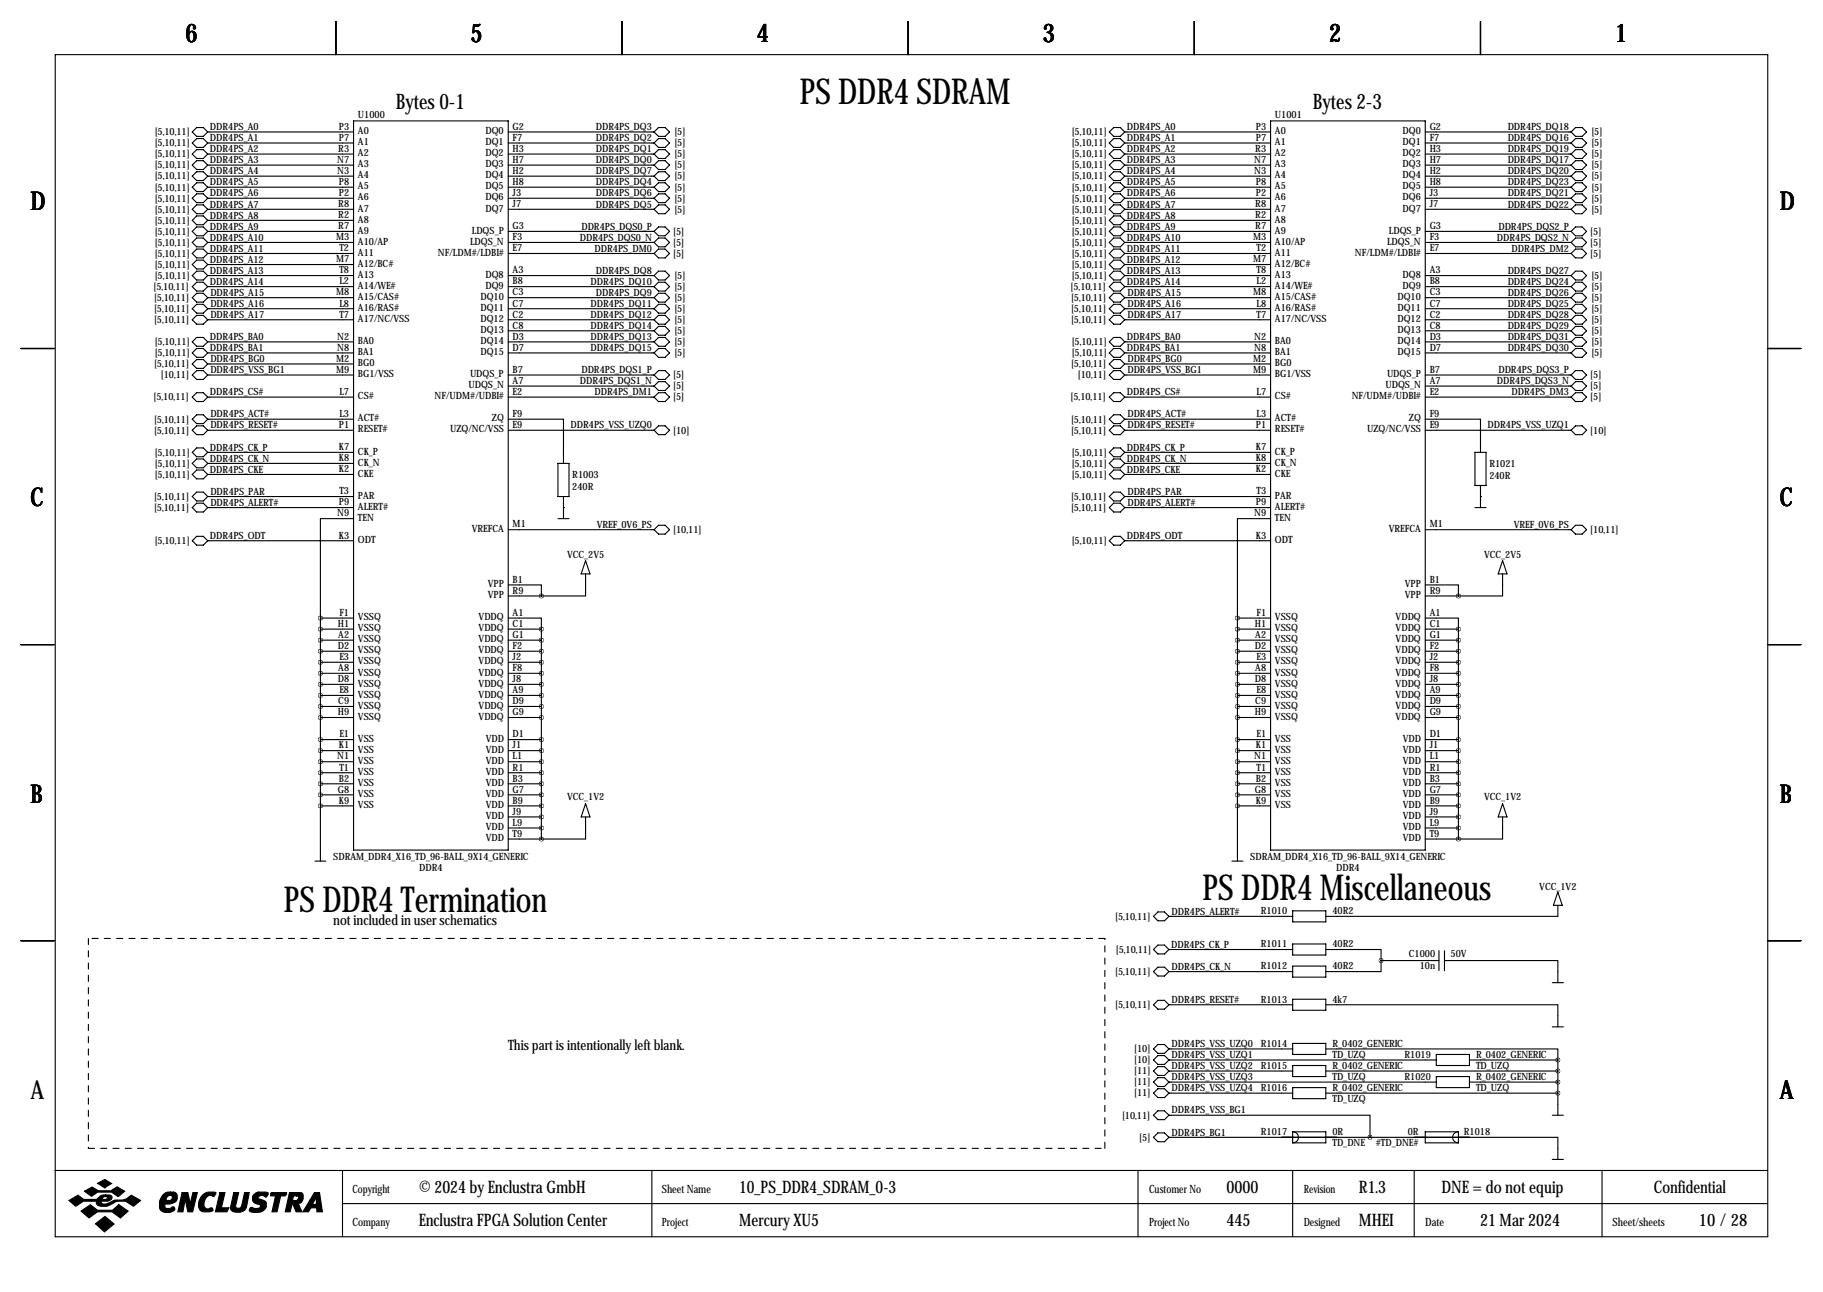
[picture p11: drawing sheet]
<svg xmlns="http://www.w3.org/2000/svg" width="419mm" height="297mm" viewBox="0 0 419 297" stroke-linecap="round" stroke-linejoin="round" font-family="sans-serif">
<g fill="none" stroke="#000" stroke-width=".25">
<path d="M12.7 12.6h393.7v271.7h-393.7zM77.2 4.9v7.7M143 4.9v7.7M208.8 4.9v7.7M274.6 4.9v7.7M340.4 4.9v7.7M44.2 30.3l1-1h1.5l1.1 1-1.1 1.1h-1.5zM44.2 32.9l1-1h1.5l1.1 1-1.1 1h-1.5zM44.2 35.4l1-1h1.5l1.1 1-1.1 1h-1.5zM44.2 38l1-1.1h1.5l1.1 1.1-1.1 1h-1.5zM47.8 30.3h33.5M47.8 32.9h33.5"/>
<path d="M47.8 35.4h33.5M47.8 38h33.5M81.3 27.8h35.5v167.6h-35.5zM116.8 30.3h33.6M116.8 32.9h33.6M116.8 35.4h33.6M116.8 38h33.6M150.4 30.3l1-1h1.5l1 1-1 1.1h-1.5zM150.4 32.9l1-1h1.5l1 1-1 1h-1.5zM150.4 35.4l1-1h1.5l1 1-1 1h-1.5zM150.4 38l1-1.1h1.5l1 1.1-1 1h-1.5zM255 30.3l1-1h1.6l1 1-1 1.1h-1.6z"/>
<path d="M255 32.9l1-1h1.6l1 1-1 1h-1.6zM255 35.4l1-1h1.6l1 1-1 1h-1.6zM255 38l1-1.1h1.6l1 1.1-1 1h-1.6zM258.6 30.3h33.5M258.6 32.9h33.5M258.6 35.4h33.5M258.6 38h33.5M292.1 27.8h35.6v167.6h-35.6zM327.7 30.3h33.5M327.7 32.9h33.5M327.7 35.4h33.5M327.7 38h33.5"/>
<path d="M362.2 29.3h1.5l1 1-1 1.1h-1.5l-1-1.1zM362.2 31.9h1.5l1 1-1 1h-1.5l-1-1zM362.2 34.4h1.5l1 1-1 1h-1.5l-1-1zM362.2 36.9h1.5l1 1.1-1 1h-1.5l-1-1zM362.2 39.5h1.5l1 1-1 1h-1.5l-1-1zM44.2 40.5l1-1h1.5l1.1 1-1.1 1h-1.5zM44.2 43l1-1h1.5l1.1 1-1.1 1.1h-1.5zM44.2 45.6l1-1h1.5l1.1 1-1.1 1h-1.5zM44.2 48.1l1-1h1.5l1.1 1-1.1 1h-1.5zM44.2 50.7l1-1.1h1.5l1.1 1.1-1.1 1h-1.5zM44.2 53.2l1-1h1.5l1.1 1-1.1 1h-1.5zM44.2 55.7l1-1h1.5l1.1 1-1.1 1.1h-1.5z"/>
<path d="M44.2 58.3l1-1h1.5l1.1 1-1.1 1h-1.5zM47.8 40.5h33.5M47.8 43h33.5M47.8 45.6h33.5M47.8 48.1h33.5M47.8 50.7h33.5M47.8 53.2h33.5M47.8 55.7h33.5M47.8 58.3h33.5M116.8 40.5h33.6M116.8 43h33.6M116.8 45.6h33.6"/>
<path d="M116.8 48.1h33.6M116.8 53.2h33.6M116.8 55.7h33.6M116.8 58.3h33.6M150.4 40.5l1-1h1.5l1 1-1 1h-1.5zM150.4 43l1-1h1.5l1 1-1 1.1h-1.5zM150.4 45.6l1-1h1.5l1 1-1 1h-1.5zM150.4 48.1l1-1h1.5l1 1-1 1h-1.5zM150.4 53.2l1-1h1.5l1 1-1 1h-1.5zM150.4 55.7l1-1h1.5l1 1-1 1.1h-1.5zM150.4 58.3l1-1h1.5l1 1-1 1h-1.5zM255 40.5l1-1h1.6l1 1-1 1h-1.6z"/>
<path d="M255 43l1-1h1.6l1 1-1 1.1h-1.6zM255 45.6l1-1h1.6l1 1-1 1h-1.6zM255 48.1l1-1h1.6l1 1-1 1h-1.6zM255 50.7l1-1.1h1.6l1 1.1-1 1h-1.6zM255 53.2l1-1h1.6l1 1-1 1h-1.6zM255 55.7l1-1h1.6l1 1-1 1.1h-1.6zM255 58.3l1-1h1.6l1 1-1 1h-1.6zM258.6 40.5h33.5M258.6 43h33.5M258.6 45.6h33.5M258.6 48.1h33.5M258.6 50.7h33.5"/>
<path d="M258.6 53.2h33.5M258.6 55.7h33.5M258.6 58.3h33.5M327.7 40.5h33.5M327.7 43h33.5M327.7 45.6h33.5M327.7 48.1h33.5M327.7 53.2h33.5M327.7 55.7h33.5M327.7 58.3h33.5M362.2 42h1.5l1 1-1 1.1h-1.5l-1-1.1zM362.2 44.6h1.5l1 1-1 1h-1.5l-1-1z"/>
<path d="M362.2 47.1h1.5l1 1-1 1h-1.5l-1-1zM362.2 52.2h1.5l1 1-1 1h-1.5l-1-1zM362.2 54.7h1.5l1 1-1 1.1h-1.5l-1-1.1zM362.2 57.3h1.5l1 1-1 1h-1.5l-1-1zM44.2 60.8l1-1h1.5l1.1 1-1.1 1h-1.5zM44.2 63.4l1-1.1h1.5l1.1 1.1-1.1 1h-1.5zM44.2 65.9l1-1h1.5l1.1 1-1.1 1h-1.5zM44.2 78.6l1-1h1.5l1.1 1-1.1 1h-1.5zM44.2 71l1-1h1.5l1.1 1-1.1 1h-1.5zM44.2 73.5l1-1h1.5l1.1 1-1.1 1h-1.5zM45.2 67.4h1.5l1.1 1-1.1 1.1h-1.5l-1-1.1zM47.8 60.8h33.5"/>
<path d="M47.8 63.4h33.5M47.8 65.9h33.5M47.8 68.4h33.5M47.8 71h33.5M47.8 73.5h33.5M47.8 78.6h33.5M116.8 63.4h33.6M116.8 65.9h33.6M116.8 68.4h33.6M116.8 71h33.6M116.8 73.5h33.6M116.8 78.6h33.6"/>
<path d="M116.8 76.1h33.6M150.4 63.4l1-1.1h1.5l1 1.1-1 1h-1.5zM150.4 65.9l1-1h1.5l1 1-1 1h-1.5zM150.4 78.6l1-1h1.5l1 1-1 1h-1.5zM151.4 67.4h1.5l1 1-1 1.1h-1.5l-1-1.1zM151.4 70h1.5l1 1-1 1h-1.5l-1-1zM151.4 72.5h1.5l1 1-1 1h-1.5l-1-1zM151.4 75h1.5l1 1.1-1 1h-1.5l-1-1zM255 60.8l1-1h1.6l1 1-1 1h-1.6zM255 63.4l1-1.1h1.6l1 1.1-1 1h-1.6zM255 65.9l1-1h1.6l1 1-1 1h-1.6zM255 68.4l1-1h1.6l1 1-1 1.1h-1.6z"/>
<path d="M255 78.6l1-1h1.6l1 1-1 1h-1.6zM255 71l1-1h1.6l1 1-1 1h-1.6zM255 73.5l1-1h1.6l1 1-1 1h-1.6zM258.6 60.8h33.5M258.6 63.4h33.5M258.6 65.9h33.5M258.6 68.4h33.5M258.6 71h33.5M258.6 73.5h33.5M258.6 78.6h33.5M327.7 63.4h33.5M327.7 65.9h33.5"/>
<path d="M327.7 68.4h33.5M327.7 71h33.5M327.7 73.5h33.5M327.7 78.6h33.5M327.7 76.1h33.5M362.2 62.3h1.5l1 1.1-1 1h-1.5l-1-1zM362.2 64.9h1.5l1 1-1 1h-1.5l-1-1zM362.2 67.4h1.5l1 1-1 1.1h-1.5l-1-1.1zM362.2 77.6h1.5l1 1-1 1h-1.5l-1-1zM362.2 70h1.5l1 1-1 1h-1.5l-1-1zM362.2 72.5h1.5l1 1-1 1h-1.5l-1-1zM362.2 75h1.5l1 1.1-1 1h-1.5l-1-1z"/>
<path d="M4.8 80.1h7.6M44.2 81.1l1-1h1.5l1.1 1-1.1 1.1h-1.5zM44.2 91.3l1-1h1.5l1.1 1-1.1 1h-1.5zM44.2 83.7l1-1h1.5l1.1 1-1.1 1h-1.5zM44.2 96.4l1-1h1.5l1.1 1-1.1 1h-1.5zM44.2 98.9l1-1h1.5l1.1 1-1.1 1h-1.5zM44.2 86.2l1-1h1.5l1.1 1-1.1 1h-1.5zM47.8 81.1h33.5M47.8 83.7h33.5M47.8 86.2h33.5M47.8 91.3h33.5M47.8 96.4h33.5"/>
<path d="M47.8 98.9h33.5M116.8 96.4h12.7v10.1M116.8 81.1h33.6M116.8 86.2h33.6M116.8 91.3h33.6M116.8 98.9h33.6M116.8 88.8h33.6M150.4 81.1l1-1h1.5l1 1-1 1.1h-1.5zM150.4 91.3l1-1h1.5l1 1-1 1h-1.5zM150.4 98.9l1-1h1.5l1 1-1 1h-1.5zM151.4 85.2h1.5l1 1-1 1h-1.5l-1-1zM151.4 87.7h1.5l1 1.1-1 1h-1.5l-1-1z"/>
<path d="M255 81.1l1-1h1.6l1 1-1 1.1h-1.6zM255 91.3l1-1h1.6l1 1-1 1h-1.6zM255 83.7l1-1h1.6l1 1-1 1h-1.6zM255 96.4l1-1h1.6l1 1-1 1h-1.6zM255 98.9l1-1h1.6l1 1-1 1h-1.6zM255 86.2l1-1h1.6l1 1-1 1h-1.6zM258.6 81.1h33.5M258.6 83.7h33.5M258.6 86.2h33.5M258.6 91.3h33.5M258.6 96.4h33.5M258.6 98.9h33.5"/>
<path d="M327.7 96.4h12.7v7.6M327.7 81.1h33.5M327.7 86.2h33.5M327.7 91.3h33.5M327.7 98.9h33.5M327.7 88.8h33.5M362.2 80.1h1.5l1 1-1 1.1h-1.5l-1-1.1zM362.2 90.3h1.5l1 1-1 1h-1.5l-1-1zM362.2 97.9h1.5l1 1-1 1h-1.5l-1-1zM362.2 85.2h1.5l1 1-1 1h-1.5l-1-1zM362.2 87.7h1.5l1 1.1-1 1h-1.5l-1-1zM406.4 80.1h7.6"/>
<path d="M44.2 106.5l1-1h1.5l1.1 1-1.1 1.1h-1.5zM44.2 109.1l1-1h1.5l1.1 1-1.1 1h-1.5zM44.2 114.2l1-1.1h1.5l1.1 1.1-1.1 1h-1.5zM44.2 116.7l1-1h1.5l1.1 1-1.1 1h-1.5zM45.2 103h1.5l1.1 1-1.1 1h-1.5l-1-1zM47.8 104h33.5M47.8 106.5h33.5M47.8 109.1h33.5M47.8 114.2h33.5M47.8 116.7h33.5M81.3 119.2h-7.6v22.9M128.3 106.5h2.5v7.7h-2.5z"/>
<path d="M128.3 119.2h2.5M129.5 116.7h.1M129.5 114.2v5M255 104l1-1h1.6l1 1-1 1h-1.6zM255 106.5l1-1h1.6l1 1-1 1.1h-1.6zM255 109.1l1-1h1.6l1 1-1 1h-1.6zM255 114.2l1-1.1h1.6l1 1.1-1 1h-1.6zM255 116.7l1-1h1.6l1 1-1 1h-1.6zM258.6 104h33.5M258.6 106.5h33.5M258.6 109.1h33.5M258.6 114.2h33.5"/>
<path d="M258.6 116.7h33.5M292.1 119.2h-7.6v22.9M339.1 104h2.5v7.6h-2.5zM339.1 116.7h2.5M340.4 114.2h.1M340.4 111.6v5.1M44.2 124.3l1-1h1.5l1.1 1-1.1 1h-1.5zM47.8 124.3h33.5M116.8 134.5h7.7v2.5M116.8 121.8h33.6M116.8 137h7.7M134.6 131.9v5.1h-10.1"/>
<path d="M134.6 128.9l1 3h-2zM151.4 120.8h1.5l1 1-1 1h-1.5l-1-1zM255 124.3l1-1h1.6l1 1-1 1h-1.6zM258.6 124.3h33.5M327.7 134.5h7.6v2.5M327.7 121.8h33.5M327.7 137h7.6M345.4 131.9v5.1h-10.1M345.4 128.9l1.1 3h-2.1zM362.2 120.8h1.5l1 1-1 1h-1.5l-1-1zM4.8 148.2h7.6M73.7 142.1h7.6"/>
<path d="M73.7 144.6h7.6M73.7 147.2h7.6M73.7 149.7h7.6M73.7 152.3h7.6M73.7 154.8h7.6M73.7 157.3h7.6M73.7 159.9h7.6M73.7 142.1v55.9M116.8 142.1h7.7v2.5M116.8 144.6h7.7M116.8 147.2h7.7M116.8 149.7h7.7"/>
<path d="M116.8 152.3h7.7M116.8 154.8h7.7M116.8 157.3h7.7M116.8 159.9h7.7M124.5 144.6v48.3M284.5 142.1h7.6M284.5 144.6h7.6M284.5 147.2h7.6M284.5 149.7h7.6M284.5 152.3h7.6M284.5 154.8h7.6M284.5 157.3h7.6"/>
<path d="M284.5 159.9h7.6M284.5 142.1v55.9M327.7 142.1h7.6v2.5M327.7 144.6h7.6M327.7 147.2h7.6M327.7 149.7h7.6M327.7 152.3h7.6M327.7 154.8h7.6M327.7 157.3h7.6M327.7 159.9h7.6M335.3 144.6v48.3M406.4 148.2h7.6"/>
<path d="M73.7 162.4h7.6M73.7 165h7.6M73.7 170h7.6M73.7 172.6h7.6M73.7 175.1h7.6M73.7 177.7h7.6M116.8 162.4h7.7M116.8 165h7.7M116.8 170h7.7M116.8 172.6h7.7M116.8 175.1h7.7M116.8 177.7h7.7"/>
<path d="M284.5 162.4h7.6M284.5 165h7.6M284.5 170h7.6M284.5 172.6h7.6M284.5 175.1h7.6M284.5 177.7h7.6M327.7 162.4h7.6M327.7 165h7.6M327.7 170h7.6M327.7 172.6h7.6M327.7 175.1h7.6M327.7 177.7h7.6"/>
<path d="M72.4 198h2.5M73.7 180.2h7.6M73.7 182.7h7.6M73.7 185.3h7.6M116.8 180.2h7.7M116.8 182.7h7.7M116.8 185.3h7.7M116.8 187.8h7.7M116.8 190.4h7.7M116.8 192.9h7.7M134.6 187.8v5.1h-10.1M134.6 184.8l1 3h-2z"/>
<path d="M283.2 198h2.6M284.5 180.2h7.6M284.5 182.7h7.6M284.5 185.3h7.6M327.7 180.2h7.6M327.7 182.7h7.6M327.7 185.3h7.6M327.7 187.8h7.6M327.7 190.4h7.6M327.7 192.9h7.6M345.4 187.8v5.1h-10.1M345.4 184.8l1.1 3h-2.1z"/>
<path d="M4.8 216.3h7.6M265.2 218.3l1-1h1.5l1 1-1 1h-1.5zM265.2 210.7l1-1h1.5l1 1-1 1h-1.5zM268.7 210.7h28.5M268.7 218.3h28.5M297.2 209.4h7.6v2.5h-7.6zM297.2 217h7.6v2.6h-7.6zM304.8 218.3h12.7v2.5M330.8 218.6v4.5M332.1 218.6v4.6M358.1 208.1v2.6h-53.3M358.1 205.1l1.1 3h-2.1z"/>
<path d="M406.4 216.3h7.6M265.2 231l1-1h1.5l1 1-1 1h-1.5zM265.2 223.4l1-1h1.5l1 1-1 1h-1.5zM268.7 223.4h28.5M268.7 231h28.5M297.2 222.1h7.6v2.5h-7.6zM297.2 229.7h7.6v2.6h-7.6zM297.2 239.9h7.6v2.5h-7.6zM304.8 231h53.3v5.1M317.5 220.8v2.6h-12.7M317.5 220.8h13.3M332.1 220.8h26v5.1"/>
<path d="M356.9 236.1h2.5M356.9 225.9h2.5M265.2 251.3l1-1h1.5l1 1-1 1h-1.5zM265.2 256.4l1-1h1.5l1 1-1 1h-1.5zM265.2 241.2l1-1.1h1.5l1 1.1-1 1h-1.5zM265.2 243.7l1-1h1.5l1 1-1 1h-1.5zM265.2 246.2l1-1h1.5l1 1-1 1.1h-1.5zM265.2 248.8l1-1h1.5l1 1-1 1h-1.5zM268.7 256.4h46.3v5.1M268.7 251.3h28.5M268.7 248.8h61.5M268.7 243.7h61.5"/>
<path d="M268.7 241.2h28.5M268.7 246.2h28.5M297.2 245h7.6v2.5h-7.6zM297.2 250h7.6v2.6h-7.6zM304.8 241.2h53.3v2.5M304.8 251.3h53.3M304.8 246.2h53.3M330.2 247.5h7.6v2.5h-7.6zM330.2 242.4h7.6v2.6h-7.6zM337.8 248.8h20.3M337.8 243.7h20.3M356.9 256.4h2.5"/>
<path d="M358.1 243.7v12.7M12.6 269.1h393.7M78.7 269.1v15.2M78.7 276.7h327.6M149.9 269.1v15.2M261.6 269.1v15.2M265.2 261.5l1-1h1.5l1 1-1 1h-1.5zM268.7 261.5h69.1M297.2 260.2v2.5M297.2 269.1v15.2M297.2 260.2h7.6v2.5h-7.6M297.2 260.2a1.27 1.27 0 0 1 1.3 1.3 1.27 1.27 0 0 1-1.3 1.2"/>
<path d="M325.1 261.5h33v5.1M325.1 269.1v15.2M327.7 260.2h7.6v2.5h-7.6zM335.3 260.2a1.27 1.27 0 0 0-1.3 1.3 1.27 1.27 0 0 0 1.3 1.2M356.9 266.6h2.5M368.3 269.1v15.2"/>
</g>
<g fill="#000" stroke="#000" stroke-width=".25">
<path d="M15.8 276l2.1-1.2 1.4 1h2.8l.3-.2a1.77 1.77 0 0 1 1.9-.9v.4l-.6 .2-.2 .5h.9l.3-.6-.4-.1v-.4h.9a.59 .59 0 0 1 .6 .7l-.2 .4-.8 .4h-1.4l-.1 .1 .1 .4a3.2 3.2 0 0 0 2.7-.7l.3-.1a4 4 0 0 0 3.8-1.1l2.1 1.2-1.6 1.3a4 4 0 0 0-5.5-.2 2.66 2.66 0 0 1-2.9-.2l-.1-.7h-3l-1.8 1.1zM19.4 273.9l1.8-1 1.4 .9h2.9l1.4-.9 1.8 1-1.5 1.2-1.5-1h-3.2l-1.5 .9zM22.5 272l1.6-.8 1.6 .9-1.6 1zM18.6 278.4l2.2-1.4 1.6 1.2h3.5l1.4-1.2 2.2 1.4-1.8 1.6-1.9-1.4h-3.4l-1.9 1.4zM37.4 274.7a1.75 1.75 0 0 1 1.8-.6v.7a.82 .82 0 0 0-.8 1.2h.6a.6 .6 0 0 0 .6-.5 .6 .6 0 0 0-.4-.7v-.7h.8l.5 .3a1.61 1.61 0 0 1 0 1.7 1.61 1.61 0 0 1-1.5 .7h-1v.9l.2 .1h.9l.7-.4 .4 .4a1.06 1.06 0 0 1-1.3 1 1.82 1.82 0 0 1-2.2-1.1 3.5 3.5 0 0 1 .7-3zM41.9 274.2h1.3l.5 2.6 .6-2.6h1.1l-1.1 4.4h-1.1l-.6-2.9-.5 2.9h-1.2zM46.7 274.6a2.78 2.78 0 0 1 2.9-.4l-.4 .9a1.32 1.32 0 0 0-2.1 .8l-.2 .8a.98 .98 0 0 0 1.1 1.2 .55 .55 0 0 1 .6-.2 .55 .55 0 0 1 .4 .6l-.7 .3-1.8-.1a1.79 1.79 0 0 1-.8-2.3zM50.5 274.2h1.2l-.8 3.5h1.7l-.4 .9h-2.7zM53.7 274.2h1.2l-.7 3.1a.73 .73 0 0 0 .7 .5 .73 .73 0 0 0 .7-.6l.6-3h1.1l-.7 3.4a2.28 2.28 0 0 1-3.6 .4v-.4zM58.3 274.7l.8-.6h2.1l.5 .2v.2l-.6 .7a.96 .96 0 0 0-1-.4 .96 .96 0 0 0-.8 .6l1.7 .8a1.71 1.71 0 0 1-.1 1.8 1.71 1.71 0 0 1-1.7 .8l-1.4-.2a.51 .51 0 0 1-.4-.7 .51 .51 0 0 1 .8-.2l1 .1a.52 .52 0 0 0 .6-.2 .52 .52 0 0 0-.2-.7 1.39 1.39 0 0 1-1.4-.6 1.39 1.39 0 0 1 .1-1.6zM62.2 274.4l.2-.2h3.5l-.1 .4-.3 .3h-1l-.8 3.7h-1.2l.8-3.7h-1.1zM66.5 274.2h1.7v.7h-.7l-.2 1.1h.9l.3-.3a.44 .44 0 0 0 .1-.5 .44 .44 0 0 0-.4-.3v-.7h1l.3 .2 .2 .3v.9a1.03 1.03 0 0 1-1.2 1l.9 2h-1.3l-.8-1.8h-.1l-.5 1.8h-1.1z"/>
<path d="M72.3 274.2h1.2l.6 4.4h-1.3v-.9h-1.3l-.6 .9h-1.3l1.7-2.7h1l-.4 .8 .2 .2h.4l.2-.2v-1.5l-.4 .7h-1zM21.9 281.3l2.2-1.6 2.1 1.7-2.2 1.8z"/>
</g>
<path d="M20.3 215.8v48.2M254 215.8h-233.7M20.3 264h233.7M254 264v-48.2" fill="none" stroke="#000" stroke-width=".25" stroke-dasharray="1.4 1.4"/>
<path d="M73.6 180.2a.05 .05 0 0 0 .1 0 .05 .05 0 0 0-.1 0zM73.6 172.6a.05 .05 0 0 0 .1 0 .05 .05 0 0 0-.1 0zM73.6 170a.05 .05 0 0 0 .1 0 .05 .05 0 0 0-.1 0zM73.6 162.4a.05 .05 0 0 0 .1 0 .05 .05 0 0 0-.1 0zM124.4 144.6a.05 .05 0 0 0 .1 0 .05 .05 0 0 0-.1 0zM124.4 147.2a.05 .05 0 0 0 .1 0 .05 .05 0 0 0-.1 0zM124.4 149.7a.05 .05 0 0 0 .1 0 .05 .05 0 0 0-.1 0zM124.4 165a.05 .05 0 0 0 .1 0 .05 .05 0 0 0-.1 0zM124.4 170a.05 .05 0 0 0 .1 0 .05 .05 0 0 0-.1 0zM124.4 172.6a.05 .05 0 0 0 .1 0 .05 .05 0 0 0-.1 0zM124.4 175.1a.05 .05 0 0 0 .1 0 .05 .05 0 0 0-.1 0zM73.6 177.7a.05 .05 0 0 0 .1 0 .05 .05 0 0 0-.1 0zM73.6 175.1a.05 .05 0 0 0 .1 0 .05 .05 0 0 0-.1 0zM73.6 165a.05 .05 0 0 0 .1 0 .05 .05 0 0 0-.1 0zM124.4 162.4a.05 .05 0 0 0 .1 0 .05 .05 0 0 0-.1 0zM124.4 159.9a.05 .05 0 0 0 .1 0 .05 .05 0 0 0-.1 0zM124.4 152.3a.05 .05 0 0 0 .1 0 .05 .05 0 0 0-.1 0zM124.4 154.8a.05 .05 0 0 0 .1 0 .05 .05 0 0 0-.1 0zM73.6 159.9a.05 .05 0 0 0 .1 0 .05 .05 0 0 0-.1 0zM73.6 149.7a.05 .05 0 0 0 .1 0 .05 .05 0 0 0-.1 0zM73.6 147.2a.05 .05 0 0 0 .1 0 .05 .05 0 0 0-.1 0zM73.6 144.6a.05 .05 0 0 0 .1 0 .05 .05 0 0 0-.1 0zM73.6 142.1a.05 .05 0 0 0 .1 0 .05 .05 0 0 0-.1 0zM73.6 182.7a.05 .05 0 0 0 .1 0 .05 .05 0 0 0-.1 0zM73.6 185.3a.05 .05 0 0 0 .1 0 .05 .05 0 0 0-.1 0zM124.4 177.7a.05 .05 0 0 0 .1 0 .05 .05 0 0 0-.1 0zM124.4 180.2a.05 .05 0 0 0 .1 0 .05 .05 0 0 0-.1 0zM124.4 182.7a.05 .05 0 0 0 .1 0 .05 .05 0 0 0-.1 0zM124.4 185.3a.05 .05 0 0 0 .1 0 .05 .05 0 0 0-.1 0zM124.4 187.8a.05 .05 0 0 0 .1 0 .05 .05 0 0 0-.1 0zM124.4 190.4a.05 .05 0 0 0 .1 0 .05 .05 0 0 0-.1 0zM124.4 192.9a.05 .05 0 0 0 .1 0 .05 .05 0 0 0-.1 0zM73.6 152.3a.05 .05 0 0 0 .1 0 .05 .05 0 0 0-.1 0zM73.6 154.8a.05 .05 0 0 0 .1 0 .05 .05 0 0 0-.1 0zM73.6 157.3a.05 .05 0 0 0 .1 0 .05 .05 0 0 0-.1 0zM124.4 157.3a.05 .05 0 0 0 .1 0 .05 .05 0 0 0-.1 0zM335.2 144.6a.05 .05 0 0 0 .1 0 .05 .05 0 0 0-.1 0zM335.2 147.2a.05 .05 0 0 0 .1 0 .05 .05 0 0 0-.1 0zM335.2 149.7a.05 .05 0 0 0 .1 0 .05 .05 0 0 0-.1 0zM335.2 165a.05 .05 0 0 0 .1 0 .05 .05 0 0 0-.1 0zM335.2 170a.05 .05 0 0 0 .1 0 .05 .05 0 0 0-.1 0zM335.2 172.6a.05 .05 0 0 0 .1 0 .05 .05 0 0 0-.1 0zM335.2 175.1a.05 .05 0 0 0 .1 0 .05 .05 0 0 0-.1 0zM335.2 162.4a.05 .05 0 0 0 .1 0 .05 .05 0 0 0-.1 0zM335.2 159.9a.05 .05 0 0 0 .1 0 .05 .05 0 0 0-.1 0zM335.2 152.3a.05 .05 0 0 0 .1 0 .05 .05 0 0 0-.1 0zM335.2 154.8a.05 .05 0 0 0 .1 0 .05 .05 0 0 0-.1 0zM335.2 177.7a.05 .05 0 0 0 .1 0 .05 .05 0 0 0-.1 0zM335.2 180.2a.05 .05 0 0 0 .1 0 .05 .05 0 0 0-.1 0zM335.2 182.7a.05 .05 0 0 0 .1 0 .05 .05 0 0 0-.1 0zM335.2 185.3a.05 .05 0 0 0 .1 0 .05 .05 0 0 0-.1 0zM335.2 187.8a.05 .05 0 0 0 .1 0 .05 .05 0 0 0-.1 0zM335.2 190.4a.05 .05 0 0 0 .1 0 .05 .05 0 0 0-.1 0zM335.2 192.9a.05 .05 0 0 0 .1 0 .05 .05 0 0 0-.1 0zM335.2 157.3a.05 .05 0 0 0 .1 0 .05 .05 0 0 0-.1 0zM284.4 180.2a.05 .05 0 0 0 .1 0 .05 .05 0 0 0-.1 0zM284.4 172.6a.05 .05 0 0 0 .1 0 .05 .05 0 0 0-.1 0zM284.4 170a.05 .05 0 0 0 .1 0 .05 .05 0 0 0-.1 0zM284.4 162.4a.05 .05 0 0 0 .1 0 .05 .05 0 0 0-.1 0zM284.4 177.7a.05 .05 0 0 0 .1 0 .05 .05 0 0 0-.1 0zM284.4 175.1a.05 .05 0 0 0 .1 0 .05 .05 0 0 0-.1 0zM284.4 165a.05 .05 0 0 0 .1 0 .05 .05 0 0 0-.1 0zM284.4 159.9a.05 .05 0 0 0 .1 0 .05 .05 0 0 0-.1 0zM284.4 149.7a.05 .05 0 0 0 .1 0 .05 .05 0 0 0-.1 0zM284.4 147.2a.05 .05 0 0 0 .1 0 .05 .05 0 0 0-.1 0zM284.4 144.6a.05 .05 0 0 0 .1 0 .05 .05 0 0 0-.1 0zM284.4 142.1a.05 .05 0 0 0 .1 0 .05 .05 0 0 0-.1 0zM284.4 182.7a.05 .05 0 0 0 .1 0 .05 .05 0 0 0-.1 0zM284.4 185.3a.05 .05 0 0 0 .1 0 .05 .05 0 0 0-.1 0zM284.4 152.3a.05 .05 0 0 0 .1 0 .05 .05 0 0 0-.1 0zM284.4 154.8a.05 .05 0 0 0 .1 0 .05 .05 0 0 0-.1 0zM284.4 157.3a.05 .05 0 0 0 .1 0 .05 .05 0 0 0-.1 0zM314.9 261.5a.05 .05 0 0 0 .1 0 .05 .05 0 0 0-.1 0zM358.1 251.3a.05 .05 0 0 0 .1 0 .05 .05 0 0 0-.1 0zM358.1 248.8a.05 .05 0 0 0 .1 0 .05 .05 0 0 0-.1 0zM358.1 246.2a.05 .05 0 0 0 .1 0 .05 .05 0 0 0-.1 0zM358.1 243.7a.05 .05 0 0 0 .1 0 .05 .05 0 0 0-.1 0zM124.4 137a.05 .05 0 0 0 .1 0 .05 .05 0 0 0-.1 0zM335.2 137a.05 .05 0 0 0 .1 0 .05 .05 0 0 0-.1 0z" fill="#000" stroke="#000" stroke-width="1"/>
<g font-size="8.2">
<text x="183.8" y="24">PS DDR4 SDRAM</text>
<text x="65.3" y="209.7">PS DDR4 Termination</text>
<text x="276.5" y="206.9">PS DDR4 Miscellaneous</text>
</g>
<g font-size="5.9">
<text x="42.7" y="9.8">6</text>
<text x="108.2" y="9.8">5</text>
<text x="174" y="9.8">4</text>
<text x="239.8" y="9.8">3</text>
<text x="305.6" y="9.8">2</text>
<text x="371.3" y="9.8">1</text>
<text x="7" y="48.4">D</text>
<text x="409.2" y="48.4">D</text>
<text x="7" y="116.4">C</text>
<text x="409.2" y="116.4">C</text>
<text x="7" y="184.5">B</text>
<text x="409.2" y="184.5">B</text>
<text x="7" y="252.6">A</text>
<text x="409.2" y="252.6">A</text>
</g>
<g font-size="4.9">
<text x="91" y="25">Bytes 0-1</text>
<text x="301.8" y="25">Bytes 2-3</text>
</g>
<g font-size="4">
<text x="96.3" y="274.2">© 2024 by Enclustra GmbH</text>
<text x="169.9" y="274.2">10_PS_DDR4_SDRAM_0-3</text>
<text x="281.9" y="274.2">0000</text>
<text x="312.4" y="274.2">R1.3</text>
<text x="331.4" y="274.2">DNE = do not equip</text>
<text x="380.2" y="274.2">Confidential</text>
<text x="96.3" y="281.8">Enclustra FPGA Solution Center</text>
<text x="169.9" y="281.8">Mercury XU5</text>
<text x="281.9" y="281.8">445</text>
<text x="312.4" y="281.8">MHEI</text>
<text x="340.3" y="281.8">21 Mar 2024</text>
<text x="390.6" y="281.8">10 / 28</text>
</g>
<g font-size="3.3">
<text x="76.6" y="212.7">not included in user schematics</text>
<text x="116.8" y="241.4">This part is intentionally left blank.</text>
</g>
<g font-size="2.6">
<text x="81" y="274.2">Copyright</text>
<text x="152.1" y="274.2">Sheet Name</text>
<text x="264.2" y="274.2">Customer No</text>
<text x="299.7" y="274.2">Revision</text>
<text x="81" y="281.8">Company</text>
<text x="152.1" y="281.8">Project</text>
<text x="264.2" y="281.8">Project No</text>
<text x="299.7" y="281.8">Designed</text>
<text x="327.7" y="281.8">Date</text>
<text x="370.7" y="281.8">Sheet/sheets</text>
</g>
<g font-size="2.3">
<text x="48.3" y="29.9">DDR4PS_A0</text>
<text x="77.9" y="29.8">P3</text>
<text x="82.3" y="27">U1000</text>
<text x="117.9" y="29.8">G2</text>
<text x="137" y="29.9">DDR4PS_DQ3</text>
<text x="259.1" y="29.9">DDR4PS_A0</text>
<text x="288.7" y="29.8">P3</text>
<text x="293.1" y="27">U1001</text>
<text x="328.7" y="29.8">G2</text>
<text x="346.6" y="29.9">DDR4PS_DQ18</text>
<text x="35.6" y="31.1">[5,10,11]</text>
<text x="35.6" y="33.6">[5,10,11]</text>
<text x="48.3" y="32.5">DDR4PS_A1</text>
<text x="48.3" y="35">DDR4PS_A2</text>
<text x="77.8" y="34.9">R3</text>
<text x="77.9" y="32.4">P7</text>
<text x="82.3" y="30.9">A0</text>
<text x="82.3" y="33.4">A1</text>
<text x="82.3" y="35.9">A2</text>
<text x="111.6" y="30.9">DQ0</text>
<text x="111.6" y="33.4">DQ1</text>
<text x="111.6" y="35.9">DQ2</text>
<text x="117.9" y="32.4">F7</text>
<text x="117.9" y="34.9">H3</text>
<text x="137" y="35">DDR4PS_DQ1</text>
<text x="137" y="32.5">DDR4PS_DQ2</text>
<text x="155" y="33.6">[5]</text>
<text x="155" y="31.1">[5]</text>
<text x="246.4" y="31.1">[5,10,11]</text>
<text x="246.4" y="33.6">[5,10,11]</text>
<text x="259.1" y="32.5">DDR4PS_A1</text>
<text x="259.1" y="35">DDR4PS_A2</text>
<text x="288.6" y="34.9">R3</text>
<text x="288.7" y="32.4">P7</text>
<text x="293.1" y="30.9">A0</text>
<text x="293.1" y="33.4">A1</text>
<text x="293.1" y="35.9">A2</text>
<text x="322.4" y="30.9">DQ0</text>
<text x="322.4" y="33.4">DQ1</text>
<text x="322.4" y="35.9">DQ2</text>
<text x="328.7" y="32.4">F7</text>
<text x="328.7" y="34.9">H3</text>
<text x="346.6" y="32.5">DDR4PS_DQ16</text>
<text x="346.6" y="35">DDR4PS_DQ19</text>
<text x="365.9" y="33.6">[5]</text>
<text x="365.9" y="31.1">[5]</text>
<text x="35.6" y="36.2">[5,10,11]</text>
<text x="35.6" y="38.7">[5,10,11]</text>
<text x="35.6" y="41.3">[5,10,11]</text>
<text x="48.3" y="37.6">DDR4PS_A3</text>
<text x="48.3" y="40.1">DDR4PS_A4</text>
<text x="77.5" y="37.5">N7</text>
<text x="77.5" y="40">N3</text>
<text x="82.3" y="38.5">A3</text>
<text x="82.3" y="41">A4</text>
<text x="111.6" y="38.5">DQ3</text>
<text x="111.6" y="41">DQ4</text>
<text x="117.9" y="37.5">H7</text>
<text x="117.9" y="40">H2</text>
<text x="137" y="40.1">DDR4PS_DQ7</text>
<text x="137" y="37.6">DDR4PS_DQ0</text>
<text x="155" y="36.2">[5]</text>
<text x="155" y="41.3">[5]</text>
<text x="155" y="38.7">[5]</text>
<text x="246.4" y="36.2">[5,10,11]</text>
<text x="246.4" y="38.7">[5,10,11]</text>
<text x="246.4" y="41.3">[5,10,11]</text>
<text x="259.1" y="37.6">DDR4PS_A3</text>
<text x="259.1" y="40.1">DDR4PS_A4</text>
<text x="288.3" y="37.5">N7</text>
<text x="288.3" y="40">N3</text>
<text x="293.1" y="38.5">A3</text>
<text x="293.1" y="41">A4</text>
<text x="322.4" y="38.5">DQ3</text>
<text x="322.4" y="41">DQ4</text>
<text x="328.7" y="37.5">H7</text>
<text x="328.7" y="40">H2</text>
<text x="346.6" y="40.1">DDR4PS_DQ20</text>
<text x="346.6" y="37.6">DDR4PS_DQ17</text>
<text x="365.9" y="41.3">[5]</text>
<text x="365.9" y="36.2">[5]</text>
<text x="365.9" y="38.7">[5]</text>
<text x="35.6" y="43.8">[5,10,11]</text>
<text x="35.6" y="46.3">[5,10,11]</text>
<text x="48.3" y="42.6">DDR4PS_A5</text>
<text x="48.3" y="45.2">DDR4PS_A6</text>
<text x="48.3" y="47.7">DDR4PS_A7</text>
<text x="77.8" y="47.6">R8</text>
<text x="77.9" y="42.5">P8</text>
<text x="77.9" y="45.1">P2</text>
<text x="82.3" y="43.6">A5</text>
<text x="82.3" y="46.1">A6</text>
<text x="111.6" y="43.6">DQ5</text>
<text x="111.6" y="46.1">DQ6</text>
<text x="117.9" y="42.5">H8</text>
<text x="117.9" y="45.1">J3</text>
<text x="117.9" y="47.6">J7</text>
<text x="137" y="47.7">DDR4PS_DQ5</text>
<text x="137" y="42.6">DDR4PS_DQ4</text>
<text x="137" y="45.2">DDR4PS_DQ6</text>
<text x="155" y="43.8">[5]</text>
<text x="155" y="46.3">[5]</text>
<text x="246.4" y="43.8">[5,10,11]</text>
<text x="246.4" y="46.3">[5,10,11]</text>
<text x="259.1" y="42.6">DDR4PS_A5</text>
<text x="259.1" y="45.2">DDR4PS_A6</text>
<text x="259.1" y="47.7">DDR4PS_A7</text>
<text x="288.6" y="47.6">R8</text>
<text x="288.7" y="42.5">P8</text>
<text x="288.7" y="45.1">P2</text>
<text x="293.1" y="43.6">A5</text>
<text x="293.1" y="46.1">A6</text>
<text x="322.4" y="43.6">DQ5</text>
<text x="322.4" y="46.1">DQ6</text>
<text x="328.7" y="42.5">H8</text>
<text x="328.7" y="45.1">J3</text>
<text x="328.7" y="47.6">J7</text>
<text x="346.6" y="42.6">DDR4PS_DQ23</text>
<text x="346.6" y="45.2">DDR4PS_DQ21</text>
<text x="346.6" y="47.7">DDR4PS_DQ22</text>
<text x="365.9" y="43.8">[5]</text>
<text x="365.9" y="46.3">[5]</text>
<text x="35.6" y="48.9">[5,10,11]</text>
<text x="35.6" y="51.4">[5,10,11]</text>
<text x="35.6" y="54">[5,10,11]</text>
<text x="48.3" y="50.3">DDR4PS_A8</text>
<text x="48.3" y="52.8">DDR4PS_A9</text>
<text x="77.8" y="50.2">R2</text>
<text x="77.8" y="52.7">R7</text>
<text x="82.3" y="48.6">A7</text>
<text x="82.3" y="51.2">A8</text>
<text x="82.3" y="53.7">A9</text>
<text x="108.5" y="53.7">LDQS_P</text>
<text x="111.6" y="48.6">DQ7</text>
<text x="117.9" y="52.7">G3</text>
<text x="133.7" y="52.8">DDR4PS_DQS0_P</text>
<text x="154.8" y="54">[5]</text>
<text x="155" y="48.9">[5]</text>
<text x="246.4" y="48.9">[5,10,11]</text>
<text x="246.4" y="51.4">[5,10,11]</text>
<text x="246.4" y="54">[5,10,11]</text>
<text x="259.1" y="50.3">DDR4PS_A8</text>
<text x="259.1" y="52.8">DDR4PS_A9</text>
<text x="288.6" y="50.2">R2</text>
<text x="288.6" y="52.7">R7</text>
<text x="293.1" y="48.6">A7</text>
<text x="293.1" y="51.2">A8</text>
<text x="293.1" y="53.7">A9</text>
<text x="319.3" y="53.7">LDQS_P</text>
<text x="322.4" y="48.6">DQ7</text>
<text x="328.7" y="52.7">G3</text>
<text x="344.5" y="52.8">DDR4PS_DQS2_P</text>
<text x="365.6" y="54">[5]</text>
<text x="365.9" y="48.9">[5]</text>
<text x="35.6" y="56.5">[5,10,11]</text>
<text x="35.6" y="59">[5,10,11]</text>
<text x="48.3" y="55.3">DDR4PS_A10</text>
<text x="48.3" y="57.9">DDR4PS_A11</text>
<text x="77.3" y="55.2">M3</text>
<text x="78" y="57.8">T2</text>
<text x="82.3" y="56.3">A10/AP</text>
<text x="82.3" y="58.8">A11</text>
<text x="100.7" y="58.8">NF/LDM#/LDBI#</text>
<text x="108.1" y="56.3">LDQS_N</text>
<text x="117.9" y="55.2">F3</text>
<text x="117.9" y="57.8">E7</text>
<text x="133.3" y="55.3">DDR4PS_DQS0_N</text>
<text x="136.7" y="57.9">DDR4PS_DM0</text>
<text x="154.8" y="56.5">[5]</text>
<text x="154.8" y="59">[5]</text>
<text x="246.4" y="56.5">[5,10,11]</text>
<text x="246.4" y="59">[5,10,11]</text>
<text x="259.1" y="55.3">DDR4PS_A10</text>
<text x="259.1" y="57.9">DDR4PS_A11</text>
<text x="288.1" y="55.2">M3</text>
<text x="288.8" y="57.8">T2</text>
<text x="293.1" y="56.3">A10/AP</text>
<text x="293.1" y="58.8">A11</text>
<text x="311.5" y="58.8">NF/LDM#/LDBI#</text>
<text x="318.9" y="56.3">LDQS_N</text>
<text x="328.7" y="55.2">F3</text>
<text x="328.7" y="57.8">E7</text>
<text x="344.1" y="55.3">DDR4PS_DQS2_N</text>
<text x="347.5" y="57.9">DDR4PS_DM2</text>
<text x="365.6" y="56.5">[5]</text>
<text x="365.6" y="59">[5]</text>
<text x="35.6" y="61.6">[5,10,11]</text>
<text x="35.6" y="64.1">[5,10,11]</text>
<text x="48.3" y="60.4">DDR4PS_A12</text>
<text x="48.3" y="63">DDR4PS_A13</text>
<text x="48.3" y="65.5">DDR4PS_A14</text>
<text x="77.3" y="60.3">M7</text>
<text x="78" y="62.9">T8</text>
<text x="78" y="65.4">L2</text>
<text x="82.3" y="61.3">A12/BC#</text>
<text x="82.3" y="63.9">A13</text>
<text x="111.6" y="63.9">DQ8</text>
<text x="117.9" y="62.9">A3</text>
<text x="117.9" y="65.4">B8</text>
<text x="135.8" y="65.5">DDR4PS_DQ10</text>
<text x="137" y="63">DDR4PS_DQ8</text>
<text x="155" y="64.1">[5]</text>
<text x="246.4" y="61.6">[5,10,11]</text>
<text x="246.4" y="64.1">[5,10,11]</text>
<text x="259.1" y="60.4">DDR4PS_A12</text>
<text x="259.1" y="63">DDR4PS_A13</text>
<text x="259.1" y="65.5">DDR4PS_A14</text>
<text x="288.1" y="60.3">M7</text>
<text x="288.8" y="62.9">T8</text>
<text x="288.8" y="65.4">L2</text>
<text x="293.1" y="61.3">A12/BC#</text>
<text x="293.1" y="63.9">A13</text>
<text x="322.4" y="63.9">DQ8</text>
<text x="328.7" y="62.9">A3</text>
<text x="328.7" y="65.4">B8</text>
<text x="346.6" y="65.5">DDR4PS_DQ24</text>
<text x="346.6" y="63">DDR4PS_DQ27</text>
<text x="365.9" y="64.1">[5]</text>
<text x="35.3" y="66.7">[5,10,11]</text>
<text x="35.4" y="69.2">[5,10,11]</text>
<text x="35.4" y="71.7">[5,10,11]</text>
<text x="48.4" y="68">DDR4PS_A15</text>
<text x="48.4" y="70.6">DDR4PS_A16</text>
<text x="77.3" y="67.9">M8</text>
<text x="78" y="70.5">L8</text>
<text x="82.3" y="66.4">A14/WE#</text>
<text x="82.3" y="69">A15/CAS#</text>
<text x="82.3" y="71.5">A16/RAS#</text>
<text x="110.4" y="69">DQ10</text>
<text x="110.4" y="71.5">DQ11</text>
<text x="111.6" y="66.4">DQ9</text>
<text x="117.9" y="67.9">C3</text>
<text x="117.9" y="70.5">C7</text>
<text x="135.8" y="70.6">DDR4PS_DQ11</text>
<text x="137" y="68">DDR4PS_DQ9</text>
<text x="155" y="69.2">[5]</text>
<text x="155" y="66.7">[5]</text>
<text x="155" y="71.7">[5]</text>
<text x="246.1" y="66.7">[5,10,11]</text>
<text x="246.2" y="69.2">[5,10,11]</text>
<text x="246.2" y="71.7">[5,10,11]</text>
<text x="259.2" y="68">DDR4PS_A15</text>
<text x="259.2" y="70.6">DDR4PS_A16</text>
<text x="288.1" y="67.9">M8</text>
<text x="288.8" y="70.5">L8</text>
<text x="293.1" y="66.4">A14/WE#</text>
<text x="293.1" y="69">A15/CAS#</text>
<text x="293.1" y="71.5">A16/RAS#</text>
<text x="321.3" y="69">DQ10</text>
<text x="321.3" y="71.5">DQ11</text>
<text x="322.4" y="66.4">DQ9</text>
<text x="328.7" y="67.9">C3</text>
<text x="328.7" y="70.5">C7</text>
<text x="346.6" y="70.6">DDR4PS_DQ25</text>
<text x="346.6" y="68">DDR4PS_DQ26</text>
<text x="365.9" y="71.7">[5]</text>
<text x="365.9" y="66.7">[5]</text>
<text x="365.9" y="69.2">[5]</text>
<text x="35.4" y="74.3">[5,10,11]</text>
<text x="48.4" y="73.1">DDR4PS_A17</text>
<text x="78" y="73">T7</text>
<text x="82.3" y="74">A17/NC/VSS</text>
<text x="110.4" y="74">DQ12</text>
<text x="110.4" y="76.6">DQ13</text>
<text x="117.9" y="73">C2</text>
<text x="117.9" y="75.6">C8</text>
<text x="135.8" y="73.1">DDR4PS_DQ12</text>
<text x="135.8" y="75.7">DDR4PS_DQ14</text>
<text x="155" y="74.3">[5]</text>
<text x="155" y="76.8">[5]</text>
<text x="246.2" y="74.3">[5,10,11]</text>
<text x="259.2" y="73.1">DDR4PS_A17</text>
<text x="288.8" y="73">T7</text>
<text x="293.1" y="74">A17/NC/VSS</text>
<text x="321.3" y="74">DQ12</text>
<text x="321.3" y="76.6">DQ13</text>
<text x="328.7" y="73">C2</text>
<text x="328.7" y="75.6">C8</text>
<text x="346.6" y="75.7">DDR4PS_DQ29</text>
<text x="346.6" y="73.1">DDR4PS_DQ28</text>
<text x="365.9" y="76.8">[5]</text>
<text x="365.9" y="74.3">[5]</text>
<text x="35.6" y="79.4">[5,10,11]</text>
<text x="35.6" y="81.9">[5,10,11]</text>
<text x="48.3" y="78.2">DDR4PS_BA0</text>
<text x="48.3" y="80.7">DDR4PS_BA1</text>
<text x="48.4" y="83.3">DDR4PS_BG0</text>
<text x="77.3" y="83.2">M2</text>
<text x="77.5" y="78.1">N2</text>
<text x="77.5" y="80.6">N8</text>
<text x="82.3" y="79.1">BA0</text>
<text x="82.3" y="81.7">BA1</text>
<text x="110.4" y="79.1">DQ14</text>
<text x="110.4" y="81.7">DQ15</text>
<text x="117.9" y="78.1">D3</text>
<text x="117.9" y="80.6">D7</text>
<text x="135.8" y="78.2">DDR4PS_DQ13</text>
<text x="135.8" y="80.7">DDR4PS_DQ15</text>
<text x="155" y="79.4">[5]</text>
<text x="155" y="81.9">[5]</text>
<text x="246.4" y="79.4">[5,10,11]</text>
<text x="246.4" y="81.9">[5,10,11]</text>
<text x="259.1" y="78.2">DDR4PS_BA0</text>
<text x="259.1" y="80.7">DDR4PS_BA1</text>
<text x="259.2" y="83.3">DDR4PS_BG0</text>
<text x="288.1" y="83.2">M2</text>
<text x="288.3" y="78.1">N2</text>
<text x="288.3" y="80.6">N8</text>
<text x="293.1" y="79.1">BA0</text>
<text x="293.1" y="81.7">BA1</text>
<text x="321.3" y="79.1">DQ14</text>
<text x="321.3" y="81.7">DQ15</text>
<text x="328.7" y="78.1">D3</text>
<text x="328.7" y="80.6">D7</text>
<text x="346.6" y="80.7">DDR4PS_DQ30</text>
<text x="346.6" y="78.2">DDR4PS_DQ31</text>
<text x="365.9" y="81.9">[5]</text>
<text x="365.9" y="79.4">[5]</text>
<text x="35.4" y="84.4">[5,10,11]</text>
<text x="37" y="87">[10,11]</text>
<text x="48.4" y="85.8">DDR4PS_VSS_BG1</text>
<text x="77.3" y="85.7">M9</text>
<text x="82.3" y="84.2">BG0</text>
<text x="82.3" y="86.7">BG1/VSS</text>
<text x="107.7" y="89.3">UDQS_N</text>
<text x="108.1" y="86.7">UDQS_P</text>
<text x="117.9" y="85.7">B7</text>
<text x="117.9" y="88.3">A7</text>
<text x="133.3" y="88.4">DDR4PS_DQS1_N</text>
<text x="133.7" y="85.8">DDR4PS_DQS1_P</text>
<text x="154.8" y="87">[5]</text>
<text x="154.8" y="89.5">[5]</text>
<text x="246.2" y="84.4">[5,10,11]</text>
<text x="247.8" y="87">[10,11]</text>
<text x="259.2" y="85.8">DDR4PS_VSS_BG1</text>
<text x="288.1" y="85.7">M9</text>
<text x="293.1" y="84.2">BG0</text>
<text x="293.1" y="86.7">BG1/VSS</text>
<text x="318.5" y="89.3">UDQS_N</text>
<text x="318.9" y="86.7">UDQS_P</text>
<text x="328.7" y="85.7">B7</text>
<text x="328.7" y="88.3">A7</text>
<text x="344.1" y="88.4">DDR4PS_DQS3_N</text>
<text x="344.5" y="85.8">DDR4PS_DQS3_P</text>
<text x="365.6" y="87">[5]</text>
<text x="365.6" y="89.5">[5]</text>
<text x="35.3" y="92.1">[5,10,11]</text>
<text x="48.3" y="90.9">DDR4PS_CS#</text>
<text x="48.4" y="96">DDR4PS_ACT#</text>
<text x="78" y="90.8">L7</text>
<text x="78" y="95.9">L3</text>
<text x="82.3" y="91.8">CS#</text>
<text x="99.9" y="91.8">NF/UDM#/UDBI#</text>
<text x="117.9" y="90.8">E2</text>
<text x="117.9" y="95.9">F9</text>
<text x="136.7" y="90.9">DDR4PS_DM1</text>
<text x="154.8" y="92.1">[5]</text>
<text x="246.1" y="92.1">[5,10,11]</text>
<text x="259.1" y="90.9">DDR4PS_CS#</text>
<text x="259.2" y="96">DDR4PS_ACT#</text>
<text x="288.8" y="90.8">L7</text>
<text x="288.8" y="95.9">L3</text>
<text x="293.1" y="91.8">CS#</text>
<text x="310.7" y="91.8">NF/UDM#/UDBI#</text>
<text x="328.7" y="90.8">E2</text>
<text x="328.7" y="95.9">F9</text>
<text x="347.5" y="90.9">DDR4PS_DM3</text>
<text x="365.6" y="92.1">[5]</text>
<text x="35.4" y="97.1">[5,10,11]</text>
<text x="35.4" y="99.7">[5,10,11]</text>
<text x="48.4" y="98.5">DDR4PS_RESET#</text>
<text x="77.9" y="98.4">P1</text>
<text x="82.3" y="96.9">ACT#</text>
<text x="82.3" y="99.4">RESET#</text>
<text x="103.5" y="99.4">UZQ/NC/VSS</text>
<text x="113.1" y="96.9">ZQ</text>
<text x="117.9" y="98.4">E9</text>
<text x="131.2" y="98.5">DDR4PS_VSS_UZQ0</text>
<text x="154.8" y="99.7">[10]</text>
<text x="246.2" y="97.1">[5,10,11]</text>
<text x="246.2" y="99.7">[5,10,11]</text>
<text x="259.2" y="98.5">DDR4PS_RESET#</text>
<text x="288.7" y="98.4">P1</text>
<text x="293.1" y="96.9">ACT#</text>
<text x="293.1" y="99.4">RESET#</text>
<text x="314.3" y="99.4">UZQ/NC/VSS</text>
<text x="323.9" y="96.9">ZQ</text>
<text x="328.7" y="98.4">E9</text>
<text x="342" y="98.5">DDR4PS_VSS_UZQ1</text>
<text x="365.6" y="99.7">[10]</text>
<text x="35.6" y="104.8">[5,10,11]</text>
<text x="35.6" y="107.3">[5,10,11]</text>
<text x="48.3" y="103.6">DDR4PS_CK_P</text>
<text x="48.3" y="106.1">DDR4PS_CK_N</text>
<text x="77.9" y="103.5">K7</text>
<text x="77.9" y="106">K8</text>
<text x="82.3" y="104.5">CK_P</text>
<text x="82.3" y="107.1">CK_N</text>
<text x="246.4" y="104.8">[5,10,11]</text>
<text x="246.4" y="107.3">[5,10,11]</text>
<text x="259.1" y="103.6">DDR4PS_CK_P</text>
<text x="259.1" y="106.1">DDR4PS_CK_N</text>
<text x="288.7" y="103.5">K7</text>
<text x="288.7" y="106">K8</text>
<text x="293.1" y="104.5">CK_P</text>
<text x="293.1" y="107.1">CK_N</text>
<text x="342.4" y="107.3">R1021</text>
<text x="35.6" y="109.8">[5,10,11]</text>
<text x="48.3" y="108.7">DDR4PS_CKE</text>
<text x="48.4" y="113.8">DDR4PS_PAR</text>
<text x="77.9" y="108.6">K2</text>
<text x="78" y="113.7">T3</text>
<text x="82.3" y="109.6">CKE</text>
<text x="131.6" y="109.8">R1003</text>
<text x="131.6" y="112.6">240R</text>
<text x="246.4" y="109.8">[5,10,11]</text>
<text x="259.1" y="108.7">DDR4PS_CKE</text>
<text x="259.2" y="113.8">DDR4PS_PAR</text>
<text x="288.7" y="108.6">K2</text>
<text x="288.8" y="113.7">T3</text>
<text x="293.1" y="109.6">CKE</text>
<text x="342.4" y="110.1">240R</text>
<text x="35.4" y="114.9">[5,10,11]</text>
<text x="35.4" y="117.5">[5,10,11]</text>
<text x="48.4" y="116.3">DDR4PS_ALERT#</text>
<text x="77.5" y="118.7">N9</text>
<text x="77.9" y="116.2">P9</text>
<text x="82.3" y="114.7">PAR</text>
<text x="82.3" y="117.2">ALERT#</text>
<text x="82.3" y="119.8">TEN</text>
<text x="246.2" y="114.9">[5,10,11]</text>
<text x="246.2" y="117.5">[5,10,11]</text>
<text x="259.2" y="116.3">DDR4PS_ALERT#</text>
<text x="288.3" y="118.7">N9</text>
<text x="288.7" y="116.2">P9</text>
<text x="293.1" y="114.7">PAR</text>
<text x="293.1" y="117.2">ALERT#</text>
<text x="293.1" y="119.8">TEN</text>
<text x="35.6" y="125.1">[5,10,11]</text>
<text x="48.3" y="123.9">DDR4PS_ODT</text>
<text x="77.9" y="123.8">K3</text>
<text x="82.3" y="124.8">ODT</text>
<text x="108.5" y="122.3">VREFCA</text>
<text x="117.9" y="121.3">M1</text>
<text x="137.2" y="121.4">VREF_0V6_PS</text>
<text x="154.8" y="122.5">[10,11]</text>
<text x="246.4" y="125.1">[5,10,11]</text>
<text x="259.1" y="123.9">DDR4PS_ODT</text>
<text x="288.7" y="123.8">K3</text>
<text x="293.1" y="124.8">ODT</text>
<text x="319.3" y="122.3">VREFCA</text>
<text x="328.7" y="121.3">M1</text>
<text x="348" y="121.4">VREF_0V6_PS</text>
<text x="365.6" y="122.5">[10,11]</text>
<text x="130.4" y="128.4">VCC_2V5</text>
<text x="341.2" y="128.4">VCC_2V5</text>
<text x="112.2" y="135">VPP</text>
<text x="112.2" y="137.5">VPP</text>
<text x="117.9" y="134">B1</text>
<text x="117.9" y="136.5">R9</text>
<text x="323" y="135">VPP</text>
<text x="323" y="137.5">VPP</text>
<text x="328.7" y="134">B1</text>
<text x="328.7" y="136.5">R9</text>
<text x="78" y="141.6">F1</text>
<text x="82.3" y="142.6">VSSQ</text>
<text x="110" y="142.6">VDDQ</text>
<text x="117.9" y="141.6">A1</text>
<text x="288.8" y="141.6">F1</text>
<text x="293.1" y="142.6">VSSQ</text>
<text x="320.9" y="142.6">VDDQ</text>
<text x="328.7" y="141.6">A1</text>
<text x="77.7" y="144.1">H1</text>
<text x="77.7" y="149.2">D2</text>
<text x="77.8" y="146.7">A2</text>
<text x="82.3" y="145.2">VSSQ</text>
<text x="82.3" y="147.7">VSSQ</text>
<text x="110" y="145.2">VDDQ</text>
<text x="110" y="147.7">VDDQ</text>
<text x="117.9" y="144.1">C1</text>
<text x="117.9" y="146.7">G1</text>
<text x="117.9" y="149.2">F2</text>
<text x="288.5" y="144.1">H1</text>
<text x="288.5" y="149.2">D2</text>
<text x="288.6" y="146.7">A2</text>
<text x="293.1" y="145.2">VSSQ</text>
<text x="293.1" y="147.7">VSSQ</text>
<text x="320.9" y="145.2">VDDQ</text>
<text x="320.9" y="147.7">VDDQ</text>
<text x="328.7" y="144.1">C1</text>
<text x="328.7" y="146.7">G1</text>
<text x="328.7" y="149.2">F2</text>
<text x="77.8" y="154.3">A8</text>
<text x="78" y="151.8">E3</text>
<text x="82.3" y="150.2">VSSQ</text>
<text x="82.3" y="152.8">VSSQ</text>
<text x="82.3" y="155.3">VSSQ</text>
<text x="110" y="150.2">VDDQ</text>
<text x="110" y="152.8">VDDQ</text>
<text x="110" y="155.3">VDDQ</text>
<text x="117.9" y="151.8">J2</text>
<text x="117.9" y="154.3">F8</text>
<text x="288.6" y="154.3">A8</text>
<text x="288.8" y="151.8">E3</text>
<text x="293.1" y="150.2">VSSQ</text>
<text x="293.1" y="152.8">VSSQ</text>
<text x="293.1" y="155.3">VSSQ</text>
<text x="320.9" y="150.2">VDDQ</text>
<text x="320.9" y="152.8">VDDQ</text>
<text x="320.9" y="155.3">VDDQ</text>
<text x="328.7" y="151.8">J2</text>
<text x="328.7" y="154.3">F8</text>
<text x="77.7" y="156.8">D8</text>
<text x="77.8" y="161.9">C9</text>
<text x="78" y="159.4">E8</text>
<text x="82.3" y="157.9">VSSQ</text>
<text x="82.3" y="160.4">VSSQ</text>
<text x="110" y="157.9">VDDQ</text>
<text x="110" y="160.4">VDDQ</text>
<text x="117.9" y="156.8">J8</text>
<text x="117.9" y="159.4">A9</text>
<text x="117.9" y="161.9">D9</text>
<text x="288.5" y="156.8">D8</text>
<text x="288.6" y="161.9">C9</text>
<text x="288.8" y="159.4">E8</text>
<text x="293.1" y="157.9">VSSQ</text>
<text x="293.1" y="160.4">VSSQ</text>
<text x="320.9" y="157.9">VDDQ</text>
<text x="320.9" y="160.4">VDDQ</text>
<text x="328.7" y="156.8">J8</text>
<text x="328.7" y="159.4">A9</text>
<text x="328.7" y="161.9">D9</text>
<text x="77.7" y="164.5">H9</text>
<text x="82.3" y="162.9">VSSQ</text>
<text x="82.3" y="165.5">VSSQ</text>
<text x="110" y="162.9">VDDQ</text>
<text x="110" y="165.5">VDDQ</text>
<text x="117.9" y="164.5">G9</text>
<text x="288.5" y="164.5">H9</text>
<text x="293.1" y="162.9">VSSQ</text>
<text x="293.1" y="165.5">VSSQ</text>
<text x="320.9" y="162.9">VDDQ</text>
<text x="320.9" y="165.5">VDDQ</text>
<text x="328.7" y="164.5">G9</text>
<text x="77.9" y="172.1">K1</text>
<text x="78" y="169.5">E1</text>
<text x="82.3" y="170.6">VSS</text>
<text x="82.3" y="173.1">VSS</text>
<text x="111.7" y="170.6">VDD</text>
<text x="111.7" y="173.1">VDD</text>
<text x="117.9" y="169.5">D1</text>
<text x="117.9" y="172.1">J1</text>
<text x="288.7" y="172.1">K1</text>
<text x="288.8" y="169.5">E1</text>
<text x="293.1" y="170.6">VSS</text>
<text x="293.1" y="173.1">VSS</text>
<text x="322.5" y="170.6">VDD</text>
<text x="322.5" y="173.1">VDD</text>
<text x="328.7" y="169.5">D1</text>
<text x="328.7" y="172.1">J1</text>
<text x="77.5" y="174.6">N1</text>
<text x="77.9" y="179.7">B2</text>
<text x="78" y="177.2">T1</text>
<text x="82.3" y="175.6">VSS</text>
<text x="82.3" y="178.2">VSS</text>
<text x="111.7" y="175.6">VDD</text>
<text x="111.7" y="178.2">VDD</text>
<text x="117.9" y="174.6">L1</text>
<text x="117.9" y="177.2">R1</text>
<text x="117.9" y="179.7">B3</text>
<text x="288.3" y="174.6">N1</text>
<text x="288.7" y="179.7">B2</text>
<text x="288.8" y="177.2">T1</text>
<text x="293.1" y="175.6">VSS</text>
<text x="293.1" y="178.2">VSS</text>
<text x="322.5" y="175.6">VDD</text>
<text x="322.5" y="178.2">VDD</text>
<text x="328.7" y="174.6">L1</text>
<text x="328.7" y="177.2">R1</text>
<text x="328.7" y="179.7">B3</text>
<text x="77.7" y="182.2">G8</text>
<text x="77.9" y="184.8">K9</text>
<text x="82.3" y="180.7">VSS</text>
<text x="82.3" y="183.3">VSS</text>
<text x="82.3" y="185.8">VSS</text>
<text x="111.7" y="180.7">VDD</text>
<text x="111.7" y="183.3">VDD</text>
<text x="111.7" y="185.8">VDD</text>
<text x="117.9" y="182.2">G7</text>
<text x="117.9" y="184.8">B9</text>
<text x="130.4" y="184">VCC_1V2</text>
<text x="288.5" y="182.2">G8</text>
<text x="288.7" y="184.8">K9</text>
<text x="293.1" y="180.7">VSS</text>
<text x="293.1" y="183.3">VSS</text>
<text x="293.1" y="185.8">VSS</text>
<text x="322.5" y="180.7">VDD</text>
<text x="322.5" y="183.3">VDD</text>
<text x="322.5" y="185.8">VDD</text>
<text x="328.7" y="182.2">G7</text>
<text x="328.7" y="184.8">B9</text>
<text x="341.2" y="184">VCC_1V2</text>
<text x="111.7" y="188.3">VDD</text>
<text x="111.7" y="190.9">VDD</text>
<text x="117.9" y="187.3">J9</text>
<text x="117.9" y="189.9">L9</text>
<text x="322.5" y="188.3">VDD</text>
<text x="322.5" y="190.9">VDD</text>
<text x="328.7" y="187.3">J9</text>
<text x="328.7" y="189.9">L9</text>
<text x="76.6" y="197.7">SDRAM_DDR4_X16_TD_96-BALL_9X14_GENERIC</text>
<text x="111.7" y="193.4">VDD</text>
<text x="117.9" y="192.4">T9</text>
<text x="287.4" y="197.7">SDRAM_DDR4_X16_TD_96-BALL_9X14_GENERIC</text>
<text x="322.5" y="193.4">VDD</text>
<text x="328.7" y="192.4">T9</text>
<text x="96.4" y="200.3">DDR4</text>
<text x="307.2" y="200.3">DDR4</text>
<text x="353.9" y="204.6">VCC_1V2</text>
<text x="256.4" y="211.4">[5,10,11]</text>
<text x="269.3" y="210.3">DDR4PS_ALERT#</text>
<text x="289.9" y="210.2">R1010</text>
<text x="306.3" y="210.2">40R2</text>
<text x="256.5" y="219.1">[5,10,11]</text>
<text x="269.2" y="217.9">DDR4PS_CK_P</text>
<text x="289.9" y="217.8">R1011</text>
<text x="306.3" y="217.8">40R2</text>
<text x="323.9" y="220.1">C1000</text>
<text x="333.5" y="220.1">50V</text>
<text x="256.4" y="224.1">[5,10,11]</text>
<text x="269.3" y="223">DDR4PS_CK_N</text>
<text x="289.9" y="222.9">R1012</text>
<text x="306.3" y="222.9">40R2</text>
<text x="326.4" y="222.9">10n</text>
<text x="256.4" y="231.8">[5,10,11]</text>
<text x="269.3" y="230.6">DDR4PS_RESET#</text>
<text x="289.9" y="230.5">R1013</text>
<text x="306.3" y="230.5">4k7</text>
<text x="260.8" y="241.9">[10]</text>
<text x="260.8" y="244.5">[10]</text>
<text x="269.3" y="240.8">DDR4PS_VSS_UZQ0</text>
<text x="269.3" y="243.3">DDR4PS_VSS_UZQ1</text>
<text x="269.3" y="245.8">DDR4PS_VSS_UZQ2</text>
<text x="289.9" y="240.7">R1014</text>
<text x="289.9" y="245.7">R1015</text>
<text x="306.3" y="240.7">R_0402_GENERIC</text>
<text x="306.3" y="243.2">TD_UZQ</text>
<text x="306.3" y="245.7">R_0402_GENERIC</text>
<text x="322.9" y="243.2">R1019</text>
<text x="339.3" y="243.2">R_0402_GENERIC</text>
<text x="339.3" y="245.7">TD_UZQ</text>
<text x="260.8" y="247">[11]</text>
<text x="260.8" y="249.5">[11]</text>
<text x="269.3" y="250.9">DDR4PS_VSS_UZQ4</text>
<text x="269.3" y="248.4">DDR4PS_VSS_UZQ3</text>
<text x="289.9" y="250.8">R1016</text>
<text x="306.3" y="250.8">R_0402_GENERIC</text>
<text x="306.3" y="248.3">TD_UZQ</text>
<text x="322.9" y="248.3">R1020</text>
<text x="339.3" y="248.3">R_0402_GENERIC</text>
<text x="339.3" y="250.8">TD_UZQ</text>
<text x="258" y="257.2">[10,11]</text>
<text x="260.8" y="252.1">[11]</text>
<text x="269.3" y="256">DDR4PS_VSS_BG1</text>
<text x="306.3" y="253.4">TD_UZQ</text>
<text x="261.9" y="262.2">[5]</text>
<text x="269.3" y="261.1">DDR4PS_BG1</text>
<text x="289.9" y="261">R1017</text>
<text x="306.3" y="261">0R</text>
<text x="306.3" y="263.5">TD_DNE</text>
<text x="316.3" y="263.5">#TD_DNE#</text>
<text x="323.6" y="261">0R</text>
<text x="336.5" y="261">R1018</text>
</g>
</svg>
